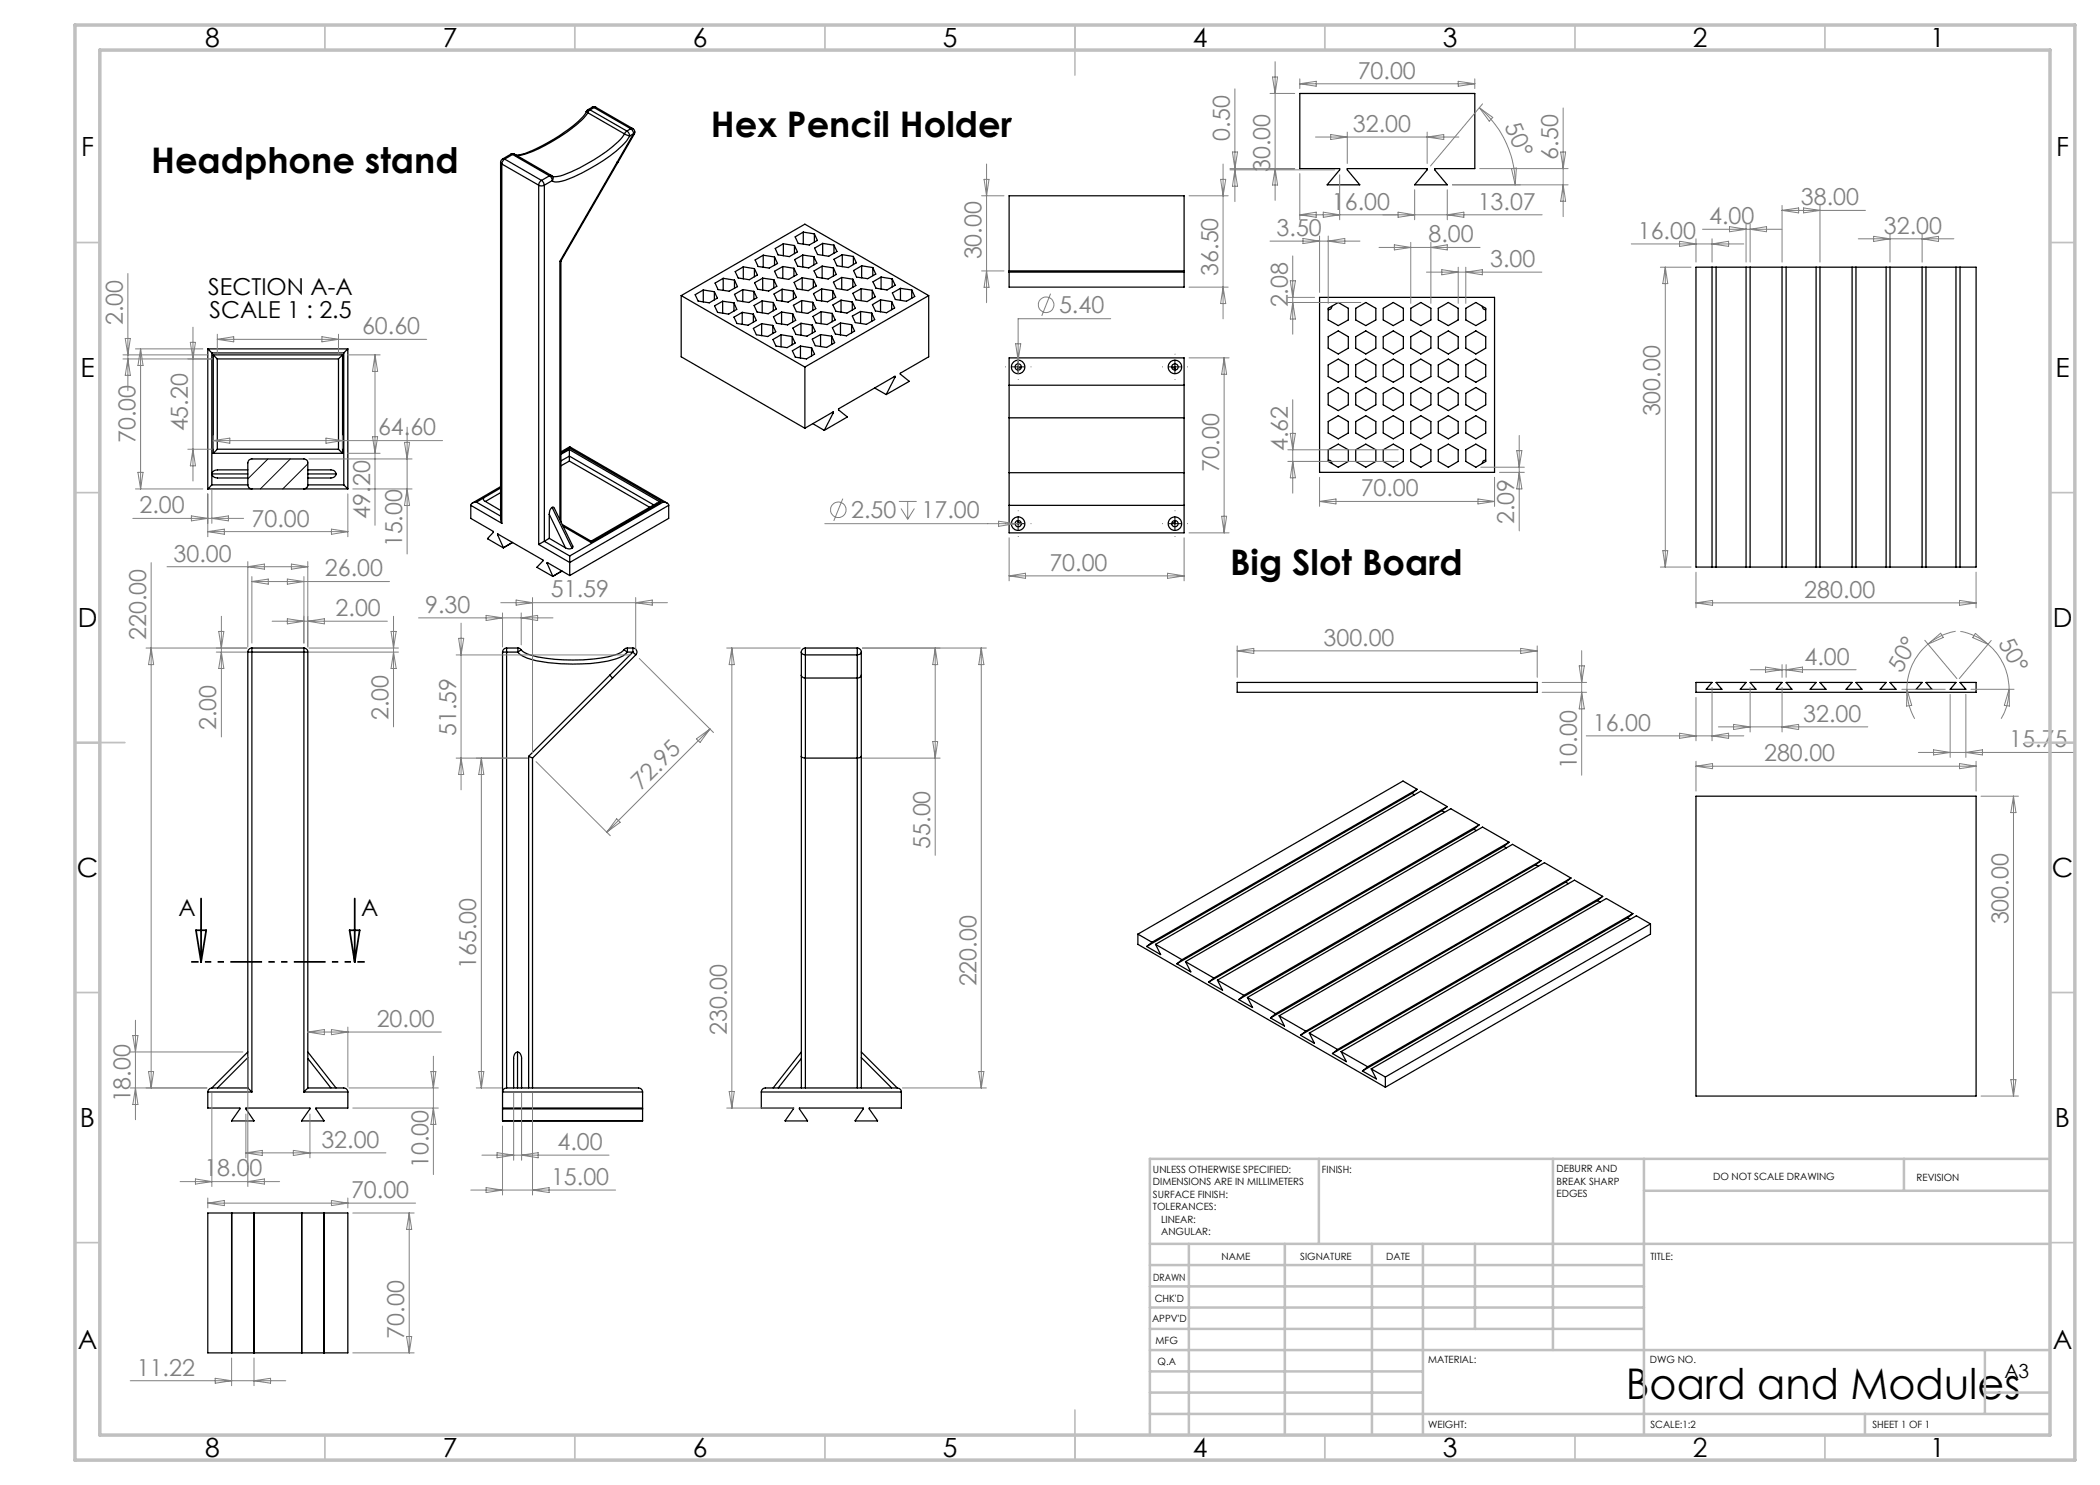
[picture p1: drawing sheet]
<svg xmlns="http://www.w3.org/2000/svg" width="420mm" height="297mm" viewBox="0 0 420 297" stroke-linecap="round" stroke-linejoin="round" font-family="sans-serif">
<g fill="none" stroke="#000" stroke-width=".25">
<path d="M260 18.7h35v15h-8.1v.3l2.6 3h-6.6l2.5-3v-.3h-15.9v.3l2.5 3h-6.6l2.5-3v-.3h-7.9zM100.1 32.5v71.4l.3 .8M100.1 32.5l.3 .3M100.4 32.8v71.9M100.4 32.8l7.3 4.2M100.5 31.8l-.3 .3-.1 .4M100.5 31.8h.4M100.9 31.8l-.4 .4-.1 .6M100.9 31.8l7.4 4.3M102.1 30.9l.3-.1 .5 .1M102.1 30.9h.4M102.1 30.9l-1.6 .9"/>
<path d="M102.5 30.9l-1.6 .9M102.5 30.9l7.4 4.3M102.9 30.9h-.4M102.9 30.9l7.4 4.2M107.7 37l.4 .2 .8-.2M107.7 37v71.9M108.3 36.1l-.4 .4-.2 .5M108.3 36.1l.4 .4 .2 .5M108.9 37v71.3M109.9 35.2l.4 .4 .2 .5M109.9 35.2l-1.6 .9M110.3 35.1a.65 .65 0 0 1 .2 1"/>
<path d="M110.3 35.1l-.4 .1M110.5 36.1l-1.6 .9M117.3 22.3a9.5 9.5 0 0 1-3.6 3.6 33.3 33.3 0 0 1-9.7 5.1h-.8M117.3 22.3h.1M117.3 22.3l.2 .2M117.5 22.5l-.1 .3a29.3 29.3 0 0 1-13 8.2l-1.1 .1M117.5 22.5l7.4 4.3M117.6 21.9l-.3 .4M117.6 21.9l.4 .1M118 22l-.5 .5M118 22l7.4 4.2M118.4 21.5l.2-.1 .6 .1"/>
<path d="M118.4 21.5h.4M118.4 21.5l-.8 .4M118.8 21.5l-.8 .5M118.8 21.5l7.4 4.2M119.2 21.5h-.4M119.2 21.5l7.3 4.2M123.4 32.4l.2 .1M123.6 32.5l-11.4 19.7-.2 .1M124.9 26.8l1 .4M124.9 26.8l-.1 .2a22 22 0 0 1-7.2 5.6 22 22 0 0 1-6.2 2.7h-.9M125.4 26.2l-.5 .6M125.4 26.2l.3 .3 .2 .7"/>
<path d="M125.9 27.2l-.2 .3a21.3 21.3 0 0 1-7.5 6.1 22.2 22.2 0 0 1-6.4 2.8 1.24 1.24 0 0 1-1.3-.3M126.2 25.7l.3 .3 .2 .7M126.2 25.7l-.8 .5M126.5 25.7a.79 .79 0 0 1 .4 1.1M126.5 25.7h-.3M126.7 26.7l.2 .1M126.7 26.7l-.8 .5M126.7 26.7l-14.7 25.6M126.9 26.8l-3.3 5.7M201.8 39.2h35v18.2h-35zM112 52.3v51.6M112.2 52.2v52.2"/>
<path d="M136.2 59.1l24.8 14.3M136.2 59.1l24.8-14.3 24.7 14.3M136.2 59.1v12.3l24.8 14.3M140.7 58l-1.7 .9 .6 1.3 2.3 .4 1.6-1-.6-1.3M140.7 58l2.2 .3M140.7 58v2.4M142.9 58.3v1.7M144.6 55.7l-1.6 .9 .6 1.3 2.2 .3 1.7-.9-.6-1.3M144.6 55.7l2.3 .3M144.6 55.7v2.4M146.9 56v1.6M148.6 57.9l-1.7 1 .6 1.2 2.3 .4 1.6-1-.6-1.2"/>
<path d="M148.6 57.9l2.2 .4M148.6 57.9v2.4M148.7 53.4l-1.7 .9 .6 1.3 2.3 .3 1.6-.9-.6-1.3M148.7 53.4l2.2 .3M148.7 53.4v2.4M150.8 58.3v1.6M150.9 53.7v1.6M152.5 55.6l-1.6 .9 .6 1.4 2.2 .3 1.7-.9-.6-1.4M152.5 55.6l2.3 .3M152.5 55.6v2.4M152.6 51l-1.6 1 .6 1.3 2.2 .3 1.7-.9-.6-1.3M152.6 51l2.3 .4"/>
<path d="M152.6 51v2.4M154.8 55.9v1.7M154.9 51.4v1.7M156.4 57.9l-1.6 .9 .6 1.3 2.2 .3 1.7-.9-.6-1.3M156.4 57.9l2.3 .3M156.4 57.9v2.4M156.6 53.3l-1.7 1 .6 1.2 2.2 .4 1.7-1-.6-1.2M156.6 53.3l2.2 .4M156.6 53.3v2.4M156.7 48.8l-1.7 .9 .6 1.3 2.3 .3 1.6-.9-.6-1.3M156.7 48.8l2.2 .3M156.7 48.8v2.3"/>
<path d="M158.7 58.2v1.6M158.8 53.7v1.6M158.9 49.1v1.6M160.4 55.6l-1.6 .9 .6 1.3 2.2 .3 1.7-.9-.6-1.3M160.4 55.6l2.3 .3M160.4 55.6v2.3M160.5 51l-1.6 .9 .6 1.3 2.2 .4 1.7-1-.6-1.3M160.5 51l2.3 .3M160.5 51v2.4M160.7 46.4l-1.7 1 .6 1.3 2.3 .3 1.6-.9-.6-1.3M160.7 46.4l2.2 .4M160.7 46.4v2.4"/>
<path d="M162.7 55.9v1.6M162.8 51.3v1.7M162.9 46.8v1.6M164.3 57.8l-1.6 .9 .6 1.3 2.2 .4 1.6-1-.6-1.3M164.3 57.8l2.2 .3M164.3 57.8v2.4M164.4 53.2l-1.6 1 .6 1.3 2.2 .3 1.7-.9-.6-1.3M164.4 53.2l2.3 .4M164.4 53.2v2.4M164.5 48.7l-1.6 .9 .6 1.3 2.2 .4 1.7-1-.6-1.3M164.5 48.7l2.3 .3M164.5 48.7v2.4"/>
<path d="M166.5 58.1v1.7M166.7 53.6v1.6M166.8 49v1.7M168.3 55.5l-1.6 .9 .6 1.3 2.2 .4 1.7-1-.6-1.3M168.3 55.5l2.3 .3M168.3 55.5v2.4M168.5 50.9l-1.7 1 .6 1.3 2.3 .3 1.6-.9-.6-1.3M168.5 50.9l2.2 .4M168.5 50.9v2.4M170.6 55.8v1.7M170.7 51.3v1.6M172.2 57.7v2.4"/>
<path d="M172.2 57.7l-1.6 1 .6 1.3 2.2 .3 1.6-.9-.6-1.3M172.2 57.7l2.2 .4M172.3 53.2l-1.6 .9 .6 1.3 2.2 .3 1.7-.9-.6-1.3M172.3 53.2l2.3 .3M172.3 53.2v2.4M174.4 58.1v1.6M174.6 53.5v1.6M176.1 60l-1.6 .9 .6 1.3 2.2 .3 1.6-.9-.6-1.3M176.1 60l2.2 .3M176.1 60v2.4M176.2 55.4l-1.6 1 .6 1.2 2.2 .4 1.6-1-.6-1.2M176.2 55.4l2.2 .4"/>
<path d="M176.2 55.4v2.4M178.4 55.8v1.6M180.1 57.7l-1.6 .9 .6 1.3 2.2 .4 1.7-1-.6-1.3M180.1 57.7l2.3 .3M180.1 57.7v2.3M182.4 58v1.7M185.7 59.1l-24.7 14.3M185.7 59.1v12.3l-5.6 3.2v.2l1.8 1.5-4.7 2.6M201.8 54.2h35M201.8 54.4h35M263.9 59.5h35v35h-35zM339.2 53.4h56v60h-56z"/>
<path d="M342.4 53.4v60M343.2 53.4v60M349.2 53.4v60M350 53.4v60M356.4 53.4v60M357.2 53.4v60M363.2 53.4v60M364 53.4v60M370.4 53.4v60M371.2 53.4v60M377.2 53.4v60M378 53.4v60"/>
<path d="M384.4 53.4v60M385.2 53.4v60M391.2 53.4v60M392 53.4v60M41.6 69.8l.8 .8M41.6 69.8v28M41.6 69.8h28M42.4 70.6v26.4M42.4 70.6h26.4M42.7 71l.8 .8M42.7 71h25.8M42.7 71v19.7"/>
<path d="M43.5 71.8v18M43.5 71.8h24.2M67.7 71.8v18M68.5 71l-.8 .8M68.5 71v19.7M68.8 70.6v26.4M69.6 69.8l-.8 .8M69.6 69.8v28M144.5 60.3l-1.6 .9 .6 1.3 2.2 .3 1.7-.9-.6-1.3M144.5 60.3l2.3 .3M144.5 60.3v2.3M146.8 60.6v1.6"/>
<path d="M148.4 62.5l-1.6 .9 .6 1.3 2.2 .3 1.7-.9-.6-1.3M148.4 62.5l2.3 .3M148.4 62.5v2.4M150.7 62.8v1.6M152.3 64.7l-1.6 1 .6 1.3 2.2 .3 1.7-.9-.6-1.3M152.3 64.7l2.3 .4M152.3 64.7v2.4M152.4 60.2l-1.6 .9 .6 1.3 2.2 .4 1.7-1-.6-1.3M152.4 60.2l2.3 .3M152.4 60.2v2.3M154.6 65.1v1.6M154.7 60.5v1.7"/>
<path d="M156.2 67l-1.6 .9 .6 1.3 2.2 .3 1.6-.9-.6-1.3M156.2 67l2.2 .3M156.2 67v2.4M156.3 62.4l-1.6 1 .6 1.3 2.2 .3 1.6-.9-.6-1.3M156.3 62.4l2.2 .4M156.3 62.4v2.4M158.4 67.3v1.7M158.5 62.8v1.6M160.1 69.2l-1.6 1 .6 1.2 2.2 .4 1.6-1-.6-1.2M160.1 69.2l2.2 .4M160.1 69.2v2.4M160.2 64.7l-1.6 .9 .6 1.3 2.2 .3 1.7-.9-.6-1.3"/>
<path d="M160.2 64.7l2.3 .3M160.2 64.7v2.4M160.3 60.1l-1.6 1 .6 1.2 2.2 .4 1.7-1-.6-1.2M160.3 60.1l2.3 .4M160.3 60.1v2.4M161 73.4v12.3M162.3 69.6v1.6M162.5 65v1.6M162.6 60.5v1.6M164.1 66.9l-1.6 .9 .6 1.3 2.2 .4 1.6-1-.6-1.3M164.1 66.9l2.2 .3M164.1 66.9v2.4"/>
<path d="M164.2 62.3l-1.6 1 .6 1.3 2.2 .3 1.6-.9-.6-1.3M164.2 62.3l2.2 .4M164.2 62.3v2.4M166.3 67.2v1.7M166.4 62.7v1.6M168.1 64.6l-1.6 .9 .6 1.3 2.2 .4 1.6-1-.6-1.3M168.1 64.6l2.2 .3M168.1 64.6v2.4M168.2 60l-1.6 1 .6 1.3 2.2 .3 1.7-.9-.6-1.3M168.2 60l2.3 .4M168.2 60v2.4M170.3 64.9v1.7"/>
<path d="M170.5 60.4v1.6M172.1 62.3l-1.6 .9 .6 1.3 2.2 .4 1.6-1-.6-1.3M172.1 62.3l2.2 .3M172.1 62.3v2.4M174.3 62.6v1.7M174.9 77.6l2.3 1.3M178.3 60.3v1.6M178.8 75.3l.2 .2M179 75.5v-.3l-11.3 6.6v.2l1.8 1.4-4.6 2.7M179 75.5l-1.8 3.4M201.8 71.6h35v35h-35zM201.8 77h35"/>
<path d="M204.3 73.4l-.7 .4v.2M234.4 73.4l.7 .4v.2M265.6 61.7l2.1-1.2 2 1.2v2.3l-2 1.1-2.1-1.1zM265.6 67.3l2.1-1.1 2 1.1v2.3l-2 1.2-2.1-1.2zM265.6 73l2.1-1.2 2 1.2v2.3l-2 1.1-2.1-1.1zM265.6 78.7l2.1-1.2 2 1.2v2.3l-2 1.1-2.1-1.1zM266.3 61.3a.58 .58 0 0 1-.7 .6M271.1 61.7l2.1-1.2 2 1.2v2.3l-2 1.1-2.1-1.1zM271.1 67.3l2.1-1.1 2 1.1v2.3l-2 1.2-2.1-1.2zM271.1 73l2.1-1.2 2 1.2v2.3l-2 1.1-2.1-1.1zM271.1 78.7l2.1-1.2 2 1.2v2.3l-2 1.1-2.1-1.1zM276.6 73l2.1-1.2 2 1.2v2.3l-2 1.1-2.1-1.1z"/>
<path d="M276.6 61.7l2.1-1.2 2 1.2v2.3l-2 1.1-2.1-1.1zM276.6 67.3l2.1-1.1 2 1.1v2.3l-2 1.2-2.1-1.2zM276.6 78.7l2.1-1.2 2 1.2v2.3l-2 1.1-2.1-1.1zM282.2 61.7l2-1.2 2 1.2v2.3l-2 1.1-2-1.1zM282.2 67.3l2-1.1 2 1.1v2.3l-2 1.2-2-1.2zM282.2 73l2-1.2 2 1.2v2.3l-2 1.1-2-1.1zM282.2 78.7l2-1.2 2 1.2v2.3l-2 1.1-2-1.1zM287.7 61.7l2-1.2 1.9 1.2v2.3l-1.9 1.1-2-1.1zM287.7 67.3l2-1.1 1.9 1.1v2.3l-1.9 1.2-2-1.2zM287.7 73l2-1.2 1.9 1.2v2.3l-1.9 1.1-2-1.1zM287.7 78.7l2-1.2 1.9 1.2v2.3l-1.9 1.1-2-1.1zM293.2 73l2-1.2 1.9 1.2v2.3l-1.9 1.1-2-1.1z"/>
<path d="M293.2 67.3l2-1.1 1.9 1.1v2.3l-1.9 1.2-2-1.2zM293.2 61.7l2-1.2 1.9 1.2v2.3l-1.9 1.1-2-1.1zM293.2 78.7l2-1.2 1.9 1.2v2.3l-1.9 1.1-2-1.1zM296.5 61.3a.57 .57 0 0 0 .6 .6M41.6 97.8h28M42.4 94.8a1.07 1.07 0 0 0 1.1 .8h6.1M42.4 97l-.8 .8M42.4 94.8h7.2M42.4 97h7.2M42.7 90.7h25.8M43.5 89.8l-.8 .9M43.5 89.8h24.2"/>
<path d="M49.6 97v-4.4a.78 .78 0 0 1 .8-.8h10.4a.73 .73 0 0 1 .8 .8v4.4M49.6 97a.85 .85 0 0 0 .8 .8M49.6 94h-6.1a1.07 1.07 0 0 0-1.1 .8M61.6 97a.78 .78 0 0 1-.8 .8M61.6 94h4.6a.9 .9 0 0 1 1 .8M61.6 94.8h5.6M61.6 97h7.2M67.2 94.8a.92 .92 0 0 1-1 .8h-4.6M67.7 89.8l.8 .9M68.8 97l.8 .8M96.8 99.5a.43 .43 0 0 0-.1 .5 .43 .43 0 0 0 .4 .3M96.8 99.5l-1.5 .9"/>
<path d="M100.1 97.3l-5.6 3.3M100.1 97.6l-3.3 1.9M100.1 98.5l-3 1.8M113.9 89.9v1.3M113.9 89.9l18.2 10.6M113.9 92.2l-1.7 1M113.9 92.2l16 9.3M113.9 91.2v1M113.9 89.9l-1.7 1M113.9 91.2l16.9 9.8M113.9 91.2l-1.7 1M113.9 89.4v.2"/>
<path d="M113.9 89.4l19.5 11.2M113.9 89.4l-1.7 1M113.9 89.6l18.7 10.8M113.9 89.6l-1.7 1.1M162.6 84.7l2.3 1.4M166.5 82.5l.2 .1M166.7 82.6l-1.8 3.5M166.7 82.6v-.2l-5.7 3.3M201.8 94.5h35M201.8 83.6h35M265.6 92a.58 .58 0 0 1 .7 .7M265.6 84.3l2.1-1.2 2 1.2v2.3l-2 1.2-2.1-1.2z"/>
<path d="M265.6 90l2.1-1.2 2 1.2v2.3l-2 1.1-2.1-1.1zM271.1 84.3l2.1-1.2 2 1.2v2.3l-2 1.2-2.1-1.2zM271.1 90l2.1-1.2 2 1.2v2.3l-2 1.1-2.1-1.1zM276.6 84.3l2.1-1.2 2 1.2v2.3l-2 1.2-2.1-1.2zM276.6 90l2.1-1.2 2 1.2v2.3l-2 1.1-2.1-1.1zM282.2 84.3l2-1.2 2 1.2v2.3l-2 1.2-2-1.2zM282.2 90l2-1.2 2 1.2v2.3l-2 1.1-2-1.1zM287.7 84.3l2-1.2 1.9 1.2v2.3l-1.9 1.2-2-1.2zM287.7 90l2-1.2 1.9 1.2v2.3l-1.9 1.1-2-1.1zM293.2 90l2-1.2 1.9 1.2v2.3l-1.9 1.1-2-1.1zM293.2 84.3l2-1.2 1.9 1.2v2.3l-1.9 1.2-2-1.2zM297.1 92a.57 .57 0 0 0-.6 .7"/>
<path d="M94.2 101.1v2.6l4.5 2.6v.2l-1.2 1.2 3.2 1.8M94.2 101.1l6.2 3.6M95.3 100.4a.99 .99 0 0 0-1.1 .7M95.3 100.4l4.8 2.8M97.1 100.3l3 1.8M99.5 107v-.2l9.1 5.2v.2l-1.2 1.3 3.2 1.8M99.5 107l1.2 2.5M99.7 106.9l-.2 .1M102.5 108.5l-1.8 1.1M107.7 108.9l6.2 3.6M108.9 108.3l-1.2 .6M108.9 108.3l5 2.9"/>
<path d="M109.4 112.7v-.2l4.5 2.6M109.4 112.7l1.2 2.5M109.6 112.6l-.2 .1M109.9 102.9v4.8M109.9 107.7l-1 .6M109.9 102.9l3.2 6.7M109.9 107.7l3.2 1.9M110.4 101.5h.3l.2 .2 3.7 7.6-.2 .3M110.4 101.5a1.52 1.52 0 0 0-.5 1.4M110.4 101.5l4 8.1M110.6 115.2v.1M112.4 114.2l-1.8 1"/>
<path d="M112.4 114.2l-1.8 1.1M112.5 104.9l5.7 3.3M112.6 105.3l5.6 3.2M113.1 109.6a1.31 1.31 0 0 0 1.3 0M113.9 111.2v1.3M113.9 112.5v2.6M118.2 108.2v.3M132.1 100.5l-.8 .1-13.1 7.6M132.1 100.5l-13.9 8M132.6 100.4a.95 .95 0 0 1 1.1 .7M132.6 100.4l-18.7 10.8M133.7 101.1l-19.8 11.4"/>
<path d="M133.7 101.1v2.6l-19.8 11.4M201.8 101.1h35M203.6 104.1v.3l.7 .4M235.1 104.1v.3l-.7 .4M49.6 130.4h.8M49.6 130.4v87.2M50.4 129.6a.85 .85 0 0 0-.8 .8M50.4 129.6v.8M50.4 130.4v88M50.4 130.4h10.4M50.4 129.6h10.4M60.8 130.4h.8"/>
<path d="M60.8 129.6v.8M60.8 129.6a.78 .78 0 0 1 .8 .8M60.8 130.4v88M61.6 130.4v87.2M100.5 130.4h.8M100.5 130.4v93.8M101.3 129.6v.8M101.3 129.6a.85 .85 0 0 0-.8 .8M101.3 130.4h2.3M101.3 129.6h2.3M101.3 130.4v87.2M103.6 130.4a5.8 5.8 0 0 0 3.6 1.7 37.4 37.4 0 0 0 16.1-.3 4.3 4.3 0 0 0 2.2-1.4"/>
<path d="M103.6 129.6h.3l.3 .4M103.6 129.6v.8M104.2 130l-.6 .4M104.2 130l.7 .5a27.6 27.6 0 0 0 11.8 1.5 18.5 18.5 0 0 0 7.5-1.5l.6-.5M122 135l.5 .6M124.8 130l.7 .4M125.5 129.6v.8M125.5 129.6h-.3l-.4 .4M125.5 130.4h1.1M125.5 129.6h1.1M126.6 129.6a.8 .8 0 0 1 .7 .5 .8 .8 0 0 1-.2 .9M126.6 130.4l.5 .6"/>
<path d="M126.6 129.6v.8M126.6 130.4l-20.9 20.9M127.1 131l-20.6 20.6M160.3 130.4a.77 .77 0 0 0 .8 .6M160.3 135a.77 .77 0 0 0 .8 .6h10.3a.77 .77 0 0 0 .9-.6M160.3 130.4v87.2M161.1 129.6v1.4M161.1 129.6a.85 .85 0 0 0-.8 .8M161.1 129.6h10.3M161.1 131h10.3M161.1 131v86.6M171.4 129.6v1.4"/>
<path d="M171.4 129.6a.85 .85 0 0 1 .9 .8M171.4 131v86.6M172.3 130.4a.77 .77 0 0 1-.9 .6M172.3 130.4v87.2M247.4 136.5h60v2h-60zM339.2 136.5h3.2l-1.2 1.4h3.2l-1.2-1.4h6l-1.1 1.4h3.1l-1.2-1.4h6.4l-1.2 1.4h3.2l-1.2-1.4h6l-1.2 1.4h3.2l-1.2-1.4h6.4l-1.2 1.4h3.2l-1.2-1.4h6l-1.2 1.4h3.2l-1.2-1.4h6.4l-1.2 1.4h3.2l-1.2-1.4h6l-1.2 1.4h3.2l-1.2-1.4h3.2v2h-56zM105.7 151.3l.8 .3M105.7 151.3v66.3M106.5 151.6v66M160.3 151.3l.1 .2 .7 .1h10.3l.7-.1 .2-.2M282.4 158.7l-53.1 30.6M282.4 158.7l.5 .3"/>
<path d="M283.4 157.9l-53 30.6M283.4 157.9l-1 .8M283.4 157.9l-2.8-1.7-53 30.6M339.2 159.2h56v60h-56zM288.4 162.1l-53 30.7M288.4 162.1l.5 .4M289.5 161.3l-5.4-3-53 30.6M289.5 161.3l-53.1 30.6M289.5 161.3l-1.1 .8M294.8 165.8l.5 .3M294.8 165.8l-53.1 30.6M295.8 165l-5.6-3.3-53.1 30.6"/>
<path d="M295.8 165l-53 30.6M295.8 165l-1 .8M300.8 169.3l-53 30.6M300.8 169.3l.5 .3M301.8 168.4l-5.3-3-53 30.6M301.8 168.4l-53 30.7M301.8 168.4l-1 .9M307.1 173l-53 30.6M307.1 173l.6 .2M308.2 172.2l-5.7-3.3-53 30.6M308.2 172.2l-53.1 30.5M308.2 172.2l-1.1 .8"/>
<path d="M313.2 176.4l-53.1 30.6M313.2 176.4l.5 .3M314.2 175.6l-53 30.6M314.2 175.6l-1 .8M314.2 175.6l-5.3-3.1-53.1 30.7M320.5 179.3l-5.6-3.3-53 30.6M320.5 179.3l-53 30.6M320.5 179.3l-1 .8M227.6 186.8v2.1l49.5 28.5M227.6 186.8l2.8 1.7M230.4 188.5l-1.1 .8M231.1 188.9l1 2-2.8-1.6"/>
<path d="M231.1 188.9l5.3 3M236.4 191.9l-1 .9M237.1 192.3l5.7 3.3M237.1 192.3l1.1 2.1-2.8-1.6M242.8 195.6l-1.1 .8M243.5 196l1 2-2.8-1.6M243.5 196l5.3 3.1M248.8 199.1l-1 .8M249.5 199.5l5.6 3.2M249.5 199.5l1 2-2.7-1.6M319.5 180.1l-53 30.6M319.5 180.1l.5 .3"/>
<path d="M325.5 183.6l-53 30.6M325.5 183.6l.5 .3M326.6 182.7l-5.3-3-53.1 30.6M326.6 182.7l-53.1 30.7M326.6 182.7l-1.1 .9M330.1 184.8l-53 30.6M330.1 184.8v2l-53 30.6M330.1 184.8l-2.8-1.6-53.1 30.6M41.6 218.4v3.2h6.4l-1.7 2.6h4.5l-1.6-2.6h12.8l-1.7 2.6h4.5l-1.6-2.6h6.4v-3.2M41.6 218.4h8.8M42.4 217.6a.91 .91 0 0 0-.8 .8M42.4 217.6h7.2"/>
<path d="M49.6 217.6l.8 .8M49.6 211.5l-6.1 6.1M49.6 210.4l-7.2 7.2M60.8 218.4h8.8M61.6 217.6h7.2a.85 .85 0 0 1 .8 .8M61.6 217.6l-.8 .8M61.6 211.7l4.6 5.9M61.6 210.4l5.6 7.2M101.3 217.6a.85 .85 0 0 0-.8 .8h28M101.3 217.6h26.4a.85 .85 0 0 1 .8 .8M103.5 210.4a1.19 1.19 0 0 1 .8 1.3v5.9M103.5 210.4a1.15 1.15 0 0 0-.8 1.3v5.9"/>
<path d="M103.5 210.4v7.2M128.5 218.4v5.8M152.3 218.4v3.2h6.4l-1.7 2.6h4.5l-1.6-2.6h12.7l-1.6 2.6h4.5l-1.7-2.6h6.5v-3.2M152.3 218.4h28M160.3 210.4l-5.7 7.2M160.3 211.7l-4.7 5.9M172.3 211.5l6 6.1M172.3 210.4l7.2 7.2M179.5 217.6h-26.4a.85 .85 0 0 0-.8 .8M179.5 217.6a.84 .84 0 0 1 .8 .8M255.1 202.7l-1 .9M255.8 203.2l5.4 3"/>
<path d="M255.8 203.2l1.1 2-2.8-1.6M261.2 206.2l-1.1 .8M261.9 206.6l1 2.1-2.8-1.7M261.9 206.6l5.6 3.3M267.5 209.9l-1 .8M268.2 210.3l1.1 2-2.8-1.6M268.2 210.3l5.3 3.1M273.5 213.4l-1 .8M274.2 213.8l1.1 2-2.8-1.6M274.2 213.8l2.9 1.6M277.1 215.4v2M100.5 224.2h28"/>
<path d="M100.5 221.6h28M100.5 221.8h28M41.6 242.6h28v28h-28zM46.3 242.6l.1 28zM50.8 242.6v28v-28M60.3 242.6h.1M60.3 242.6v28M64.8 242.6v28zM60.3 270.6h.1"/>
<circle cx="203.6" cy="73.4" r="1.35"/>
<circle cx="203.6" cy="73.4" r=".63"/>
<circle cx="235" cy="73.4" r=".64"/>
<circle cx="235" cy="73.4" r="1.35"/>
<circle cx="203.6" cy="104.7" r="1.34"/>
<circle cx="203.6" cy="104.7" r=".63"/>
<circle cx="235" cy="104.7" r="1.34"/>
<circle cx="235" cy="104.7" r=".64"/>
</g>
<path d="M202.4 73.4h2.5M203.6 72.1v2.5M233.8 73.4h2.4M235 72.1v2.5M53.6 91.8l-4 4M58.1 91.8l-6 6M61.5 97.3l-.4 .4M61.6 92.8l-5 5M202.4 104.7h2.5M203.6 103.5v2.5M233.8 104.7h2.4M235 103.5v2.5" fill="none" stroke="#000" stroke-width=".2"/>
<g fill="none" stroke="#808080" stroke-width=".2">
<path d="M247 17.8v22.5M254 18.7h4.9M254.5 15.4h1l-.5 3.3zM255 12.3v27.8M260 15.8v1.9M260 16.8h35M260 16.8l3.2-.5v.9zM291.6 16.3l3.4 .5-3.4 .4zM295 15.8v1.9M196.3 39.2h4.5M196.8 35.9h1l-.5 3.3zM197.3 32.8v27.7"/>
<path d="M237.8 39.2h7.8M244.1 35.9h1l-.5 3.3zM244.6 32.8v31M246 33.7h12.9M246 34h20.9M246.5 30.4h1l-.5 3.3zM247 34l.5 3.2h-1zM255 33.7l.5 3.3h-1zM260 34.7v9.3M263.1 27.4h28.7M266.1 26.9l3.4 .5-3.4 .5zM267.9 35v9"/>
<path d="M269.5 26.4v6.3M282.9 38v6M285.4 26.4v6.3M285.4 27.4l3.3-.5v1zM289.5 38v6M290.5 37h23.1M295.9 21.6a20 20 0 0 1 7.1 15.4M295.9 21.6l2.7 1.9-.7 .7zM295.9 33.7h17.7M296.5 20.8l-10.4 12.4M302.3 33.7l1-.1-.3 3.4zM312.1 30.4h1l-.5 3.3z"/>
<path d="M312.6 21.6v21.7M312.6 37l.5 3.2h-1zM25.6 54.7v23.4M196.3 54.2h4.5M197.3 54.2l.5 3.3h-1zM210.1 58.7l-1.7 4.5M237.8 57.4h7.8M244.6 57.4l.5 3.3h-1zM254 48.2h18M257.6 59.5h5.3M258.1 56.2h1l-.5 3.3zM258.6 51.2v15.6"/>
<path d="M260 43l3.2-.6v1.1zM260.6 47.7l3.3 .5-3.3 .5zM263.9 47.2v11.3M264.7 42.4l3.2 .6-3.2 .5zM265.6 47.2v13.5M265.6 48.2l3.4-.5v1zM275.8 49.5h20.2M278.9 49l3.3 .5-3.3 .5zM279.6 42.4l3.3 .6-3.3 .5zM282.2 48.5v12.2M285.3 54.4h23.1M286.2 49.5l3.3-.5v1z"/>
<path d="M286.2 48.5v12.2M288.4 53.9l3.2 .5-3.2 .6zM289.5 43l3.3-.6v1.1zM291.6 53.4v7.3M293.2 53.4v7.3M293.2 54.4l3.3-.5v1.1zM308.4 43h-48.4M326.2 48.8h22.6M332.1 53.4h6.1M333.1 53.4v60M333.1 53.4l.5 3.3h-1zM335.9 48.3l3.3 .5-3.3 .5z"/>
<path d="M339.2 47.8v4.6M340.5 45.9h15.9M342.4 47.8v4.6M342.4 48.8l3.3-.5v1zM345.9 45.3l3.3 .6-3.3 .5zM349.2 44.8v7.6M350 44.8v7.6M350 45.9l3.3-.6v1.1zM356.4 41.1v11.3M356.4 42.1h16.7M356.4 42.1l3.3-.5v1zM360.7 41.6l3.3 .5-3.3 .5z"/>
<path d="M364 41.1v11.3M371.7 47.8h19.1M374.7 47.3l3.3 .5-3.3 .5zM378 46.8v5.6M384.4 46.8v5.6M384.4 47.8l3.3-.5v1zM24.6 71.8h17.8M24.6 71h17.1M25 67.7h1.1l-.5 3.3zM25.6 71.8l.5 3.3h-1.1zM27.1 69.8h13.5M28.1 69.8v28"/>
<path d="M28.1 69.8l.5 3.3h-1zM38.1 68.5h1l-.5 3.3zM38.6 65.4v30.8M43.5 66.8v4M43.5 67.9h41.8M43.5 67.9l3.2-.6v1.1zM64.4 67.3l3.3 .6-3.3 .5zM67.7 66.8v4M69.5 71h6.5M75 71v34.1M75 71l.5 3.3h-1zM203.1 68.8h1.1l-.6 3.2z"/>
<path d="M222.1 63.7h-18.5v11.1M237.8 71.6h8M244.8 71.6v35M244.8 71.6l.5 3.3h-1zM257.6 60.5h14.6M258.6 79.9v18.7M258.6 60.5l.5 3.3h-1zM27.1 97.8h13.5M27.6 94.5h1l-.5 3.3zM37.6 89.8h4.8M38.6 89.8l.5 3.4h-1zM41.6 98.8v8.5"/>
<path d="M42.4 98v6.7M42.7 87.1v2.6M42.7 88.1h45.8M42.7 88.1l3.3-.5v1zM61.8 91.8h20.6M65.2 87.6l3.3 .5-3.3 .5zM68.5 87.1v2.6M69.5 90.7h6.5M69.6 98.8v8.5M70.6 97.8h11.8M74.5 87.3h1l-.5 3.4zM80.9 88.5h1l-.5 3.3z"/>
<path d="M81.4 85.4v25.4M81.4 97.8l.5 3.3h-1zM168.6 99.7l-1.8 4.5M257.6 92.3h22M257.6 90h22M258.1 86.7h1l-.5 3.3zM258.6 92.3l.5 3.3h-1zM263.9 95.5v5.8M295.6 99.8l3.3 .5-3.3 .5zM296.2 93.4h8.7M298.9 95.5v5.8M299.9 94.5h5"/>
<path d="M303.4 90.1h1l-.6 3.3zM303.8 94.5l.6 3.3h-1zM303.8 87.1v19.1M26.6 103.7h22.1M30.2 112.5v105.1M33.4 113.3h28.2M38.3 103.2l3.3 .5-3.3 .5zM41.6 106.3h28M41.6 106.3l3.3-.5v1.1zM42.4 103.7l3.3-.5v1zM49.6 112.3v17.1M49.6 113.3l3.3-.5v1z"/>
<path d="M50.4 115.3v13.3M50.4 116.3h27.5M50.4 116.3l3.3-.5v1zM57.5 115.8l3.3 .5-3.3 .5zM58.3 112.8l3.3 .5-3.3 .5zM60.8 115.3v13.3M61.6 112.3v17.1M66.3 105.8l3.3 .5-3.3 .6zM106.5 119.5v31.1M127.1 119.5v10.5M165 104.7h39.3M179.8 100.3h3.5"/>
<path d="M180.2 101.7l1.3 2.2M181.5 100.3v3.6M182.9 101.7l-1.4 2.2M199.7 104.2l3.3 .5-3.3 .6zM201.8 107.6v8.6M201.8 115.2h35M201.8 115.2l3.3-.6v1.1zM233.5 114.6l3.3 .6-3.3 .5zM236.8 107.6v8.6M237.8 106.6h8M244.3 103.3h1l-.5 3.3zM263.9 100.3h35"/>
<path d="M263.9 100.3l3.3-.5v1zM332.1 113.4h6.1M332.6 110.1h1l-.5 3.3zM339.2 114.4v7.2M395.2 114.4v7.2M29.2 129.6h20.2M30.2 129.6l.5 3.3h-1zM43.3 130.4h6.1M43.7 126.3h1.1l-.5 3.3zM44.3 130.4l.5 3.3h-1.1zM44.3 123.3v24.1M54.4 124.2h23.1"/>
<path d="M57.5 123.8l3.3 .4-3.3 .6zM61.6 124.2l3.3-.4v1zM61.8 130.4h17.9M61.8 129.6h17.9M78.2 126.3h1l-.5 3.3zM78.7 123.3v22.1M78.7 130.4l.5 3.3h-1zM83.7 123.6h26.9M91.2 131h35M91.7 127.7h1l-.5 3.3zM92.2 124.6v33.4M97.2 123.1l3.3 .5-3.3 .5z"/>
<path d="M100.2 120.5h33.3M100.5 122.6v6.8M103.2 120l3.3 .5-3.3 .5zM104.2 122.6v6.4M104.2 123.6l3.3-.5v1zM127.1 120.5l3.4-.5v1zM127.8 131.7l14.9 14.8M145.3 129.6h14.8M146.4 129.6l.5 3.3h-1.1zM146.4 129.6v92M172.5 129.6h24.8M187 129.6l.5 3.3h-1z"/>
<path d="M187 129.6v41.5M196.3 129.6l.5 3.3h-1zM196.3 129.6v88M247.4 129.2v6.3M247.4 130.2h60M247.4 130.2l3.4-.5v1zM304.1 129.7l3.3 .5-3.3 .5zM307.4 129.2v6.3M308.4 136.5h8.9M308.4 138.5h8.9M315.8 133.2h1.1l-.6 3.3zM316.3 130.1v24.9"/>
<path d="M316.3 138.5l.6 3.3h-1.1zM339.2 139.5v8.7M339.2 120.6h56M339.2 120.6l3.3-.5v1zM342.4 137.5v10.7M350 137.5v8.9M350.1 133.9h21.1M353.1 133.4l3.3 .5-3.3 .5zM356.4 132.9v2.6M356.4 137.5v8.9M357.2 132.9v2.6M357.2 133.9l3.3-.5v1z"/>
<path d="M380.4 137.9h8.6M381.4 137.9a11.6 11.6 0 0 0 1.5 5.9M381.4 137.9l.9 3.2-1 .1zM385 128.1l6.4 7.6M385.6 128.8a11.8 11.8 0 0 0-4.2 9.1M385.6 128.8l2.5-2.2 .6 .9zM390 138.9v12.6M391.1 126.3a11.8 11.8 0 0 0-5.5 2.5M391.9 120.1l3.3 .5-3.3 .5zM392.1 126.3a11.8 11.8 0 0 1 5.5 2.6M393.2 138.9v12.6M394.2 137.9h8.6"/>
<path d="M395.1 126.7l2.5 2.2-3.1-1.4zM397.6 128.9a11.7 11.7 0 0 1 4.2 9M398.3 128.1l-6.4 7.6M401.8 137.9a11.2 11.2 0 0 1-1.6 5.9M401.8 137.9l.1 3.3-1-.1zM91.2 151.6h14.3M92.2 151.6l.5 3.3h-1zM96.3 151.6l.5 3.3h-1.1zM96.3 151.6v66M107.2 152.3l14.9 14.8M139.3 147.8l2.7-2-2 2.7zM142 145.8l-20.6 20.6"/>
<path d="M172.5 151.6h15.5M186.5 148.3h1l-.5 3.3zM317.3 147.2h31.5M335.9 146.6l3.3 .6-3.3 .5zM339.2 152.3v5.9M339.2 153.2l3.3-.5v1zM339.2 153.2h56M342.4 147.2l3.3-.6v1.1zM343.7 145.4h29.9M346.7 144.9l3.3 .5-3.3 .5zM356.4 145.4l3.3-.5v1zM383.7 150.5h31.1"/>
<path d="M386.7 150l3.3 .5-3.3 .5zM391.9 152.7l3.3 .5-3.3 .5zM393.2 150.5l3.3-.5v1zM395.2 152.3v5.9M396.2 159.2h7.5M402.7 159.2v60M402.7 159.2l.5 3.3h-1zM123.3 163.8l.7 .7-2.6 1.9zM26.1 210.4h22.5M26.6 207.1h1l-.5 3.3zM27.1 204v19.9M27.1 217.6l.5 3.3h-1z"/>
<path d="M29.7 214.3h1l-.5 3.3zM41.4 217.6h-15.3M42.4 218.6v18.7M49.6 211.4v25.9M61.6 206.4h26.7M61.6 206.4l3.3-.5v1zM66.3 205.9l3.3 .5-3.3 .5zM69.6 205.4v12M69.8 217.6h17.9M86.2 214.3h1l-.5 3.3zM86.7 211.2v23.7M95.2 217.6h5.1"/>
<path d="M95.7 214.3h1.1l-.5 3.3zM102.7 218.6v13.5M104.3 218.6v13.5M106.5 218.6v20.4M145.8 218.3h1.1l-.5 3.3zM180.5 217.6h16.8M195.8 214.3h1l-.5 3.3zM396.2 219.2h7.5M402.2 215.9h1l-.5 3.3zM36 236.3h19.9M39.1 235.8l3.3 .5-3.3 .5zM41.6 239.6v2"/>
<path d="M49.2 222.8v8.8M49.2 230.6h28M49.2 230.6l3.3-.5v1zM49.6 236.3l3.3-.5v1zM58.7 230.1l3.3 .5-3.3 .5zM62 222.8v8.8M69.6 239.6v2M70.6 221.6h17.1M86.7 221.6l.5 3.3h-1zM94.2 238h28.9M96.4 231h25.4M97.2 237.5l3.3 .5-3.3 .5z"/>
<path d="M99.4 230.5l3.3 .5-3.3 .6zM100.5 225.2v13.8M104.3 231l3.3-.5v1.1zM106.5 238l3.3-.5v1zM145.3 221.6h13.6M41.6 240.6l3.3-.5v1zM41.6 240.6h41.5M66.3 240.1l3.3 .5-3.3 .5zM70.6 242.6h12.2M81.8 242.6v28M81.8 242.6l.5 3.3h-1zM26 276.2h31.1"/>
<path d="M43 275.7l3.3 .5-3.3 .4zM46.3 271.6v5.5M50.8 271.6v5.5M50.8 276.2l3.3-.5v.9zM70.6 270.6h12.2M81.3 267.3h1l-.5 3.3z"/>
<circle cx="209.2" cy="60.9" r="1.55"/>
<circle cx="167.7" cy="102" r="1.56"/>
</g>
<g fill="none" stroke="#000" stroke-width=".2" stroke-dasharray="15.2 1.3 1.3 1.3" stroke-linecap="butt">
<path d="M201.2 73.4h-.1M203.7 70.9v-.1M203.7 75.9v.1M206.2 73.4h.1M232.5 73.4h-.1M235 70.9v-.1M235 75.9v.1M237.5 73.4h.1M201.2 104.7h-.1M203.7 102.2v-.1M203.7 107.2v.1M206.2 104.7h.1"/>
<path d="M232.5 104.7h-.1M235 102.2v-.1M235 107.2v.1M237.5 104.7h.1"/>
</g>
<path d="M73 192.4h-34.8" fill="none" stroke="#000" stroke-width=".35" stroke-dasharray="6.3 1.3 1.3 1.3 1.3 1.3" stroke-dashoffset="4.9" stroke-linecap="butt"/>
<path d="M40.2 179.7v12.7M70.9 179.7v12.7M39.2 186.1h2l-1 6.3zM69.9 186.1h2l-1 6.3z" fill="none" stroke="#000" stroke-width=".35"/>
<g fill="none" stroke="#c0c0c0" stroke-width=".35">
<path d="M65 5v5M115 5v5M165 5v5M215 5v10M265 5v5M315 5v5M365 5v5M15 48.5h5M410 48.5h5M15 98.5h5M410 98.5h5M15 148.5h10"/>
<path d="M405 148.5h10M15 198.5h5M410 198.5h5M15 248.5h5M410 248.5h5M65 287v5M115 287v5M165 287v5M215 282v10M265 287v5M315 287v5M365 287v5"/>
</g>
<g fill="none" stroke="#c0c0c0" stroke-width=".5">
<path d="M263.8 231.8v17M310.6 231.8v38.2M328.8 231.8v55.2M328.8 238.2h81.2M380.8 231.8v6.4M410 231.8h-180v55.2M230 248.8h180M230 257.3h98.8M230 253h98.8M237.8 248.8v38.2M257 248.8v38.2M274.4 248.8v38.2"/>
<path d="M284.6 248.8v38.2M295 248.8v17M230 265.8h98.8M230 261.5h98.8M230 278.5h54.6M230 274.3h54.6M230 270h180M397 278.5h13M397 270v12.8M230 282.8h180M373 282.8v4.2"/>
</g>
<path d="M15 5h400v287h-400zM20 10h390v277h-390z" fill="none" stroke="#c0c0c0" stroke-width=".7"/>
<text font-size="8.5" x="325.2" y="279.7">Board and Modules</text>
<g font-size="7.1">
<text x="142.2" y="27.4">Hex Pencil Holder</text>
<text x="30.2" y="34.7">Headphone stand</text>
<text x="246" y="114.9">Big Slot Board</text>
</g>
<g font-size="5.3">
<text x="41" y="9.5">8</text>
<text x="88.5" y="9.5">7</text>
<text x="138.5" y="9.5">6</text>
<text x="188.5" y="9.5">5</text>
<text x="238.5" y="9.5">4</text>
<text x="288.5" y="9.5">3</text>
<text x="338.5" y="9.5">2</text>
<text x="386" y="9.5">1</text>
<text x="16.2" y="31.2">F</text>
<text x="411.2" y="31.2">F</text>
<text x="16.1" y="75.5">E</text>
<text x="411.1" y="75.5">E</text>
<text x="15.5" y="125.5">D</text>
<text x="410.5" y="125.5">D</text>
<text x="15.4" y="175.5">C</text>
<text x="410.4" y="175.5">C</text>
<text x="16" y="225.5">B</text>
<text x="411" y="225.5">B</text>
<text x="15.5" y="269.7">A</text>
<text x="410.5" y="269.7">A</text>
<text x="41" y="291.5">8</text>
<text x="88.5" y="291.5">7</text>
<text x="138.5" y="291.5">6</text>
<text x="188.5" y="291.5">5</text>
<text x="238.5" y="291.5">4</text>
<text x="288.5" y="291.5">3</text>
<text x="338.5" y="291.5">2</text>
<text x="386" y="291.5">1</text>
</g>
<g font-size="4.7" fill="#808080">
<text x="271.5" y="15.7">70.00</text>
<text x="246" y="28.1" transform="rotate(-90 246 28.1)">0.50</text>
<text x="270.6" y="26.4">32.00</text>
<text x="300.9" y="25.2" transform="rotate(66 300.9 25.2)">50°</text>
<text x="254" y="34.4" transform="rotate(-90 254 34.4)">30.00</text>
<text x="311.6" y="31.9" transform="rotate(-90 311.6 31.9)">6.50</text>
<text x="266.4" y="41.9">16.00</text>
<text x="295.5" y="41.9">13.07</text>
<text x="360.2" y="41.1">38.00</text>
<text x="255.3" y="47.2">3.50</text>
<text x="327.5" y="47.7">16.00</text>
<text x="341.8" y="44.8">4.00</text>
<text x="376.8" y="46.7">32.00</text>
<text x="196.3" y="51.9" transform="rotate(-90 196.3 51.9)">30.00</text>
<text x="285.7" y="48.4">8.00</text>
<text x="298" y="53.4">3.00</text>
<text x="243.6" y="55.2" transform="rotate(-90 243.6 55.2)">36.50</text>
<text x="24.6" y="65" transform="rotate(-90 24.6 65)">2.00</text>
<text x="211.8" y="62.6">5.40</text>
<text x="257.6" y="61.5" transform="rotate(-90 257.6 61.5)">2.08</text>
<text x="72.4" y="66.8">60.60</text>
<text x="332.1" y="83.3" transform="rotate(-90 332.1 83.3)">300.00</text>
<text x="27.1" y="88.7" transform="rotate(-90 27.1 88.7)">70.00</text>
<text x="37.6" y="86.3" transform="rotate(-90 37.6 86.3)">45.20</text>
<text x="75.6" y="87.1">64.60</text>
<text x="243.8" y="94.3" transform="rotate(-90 243.8 94.3)">70.00</text>
<text x="257.6" y="90.3" transform="rotate(-90 257.6 90.3)">4.62</text>
<text x="272.1" y="99.3">70.00</text>
<text x="27.9" y="102.6">2.00</text>
<text x="50.3" y="105.3">70.00</text>
<text x="74" y="103.7" transform="rotate(-90 74 103.7)">49.20</text>
<text x="170.2" y="103.7">2.50</text>
<text x="184.3" y="103.7">17.00</text>
<text x="302.9" y="104.9" transform="rotate(-90 302.9 104.9)">2.09</text>
<text x="34.7" y="112.3">30.00</text>
<text x="80.4" y="109.5" transform="rotate(-90 80.4 109.5)">15.00</text>
<text x="65" y="115.3">26.00</text>
<text x="110.2" y="119.5">51.59</text>
<text x="209.9" y="114.1">70.00</text>
<text x="360.8" y="119.5">280.00</text>
<text x="67.1" y="123.2">2.00</text>
<text x="85" y="122.6">9.30</text>
<text x="29.2" y="128" transform="rotate(-90 29.2 128)">220.00</text>
<text x="264.7" y="129.1">300.00</text>
<text x="399.6" y="128.6" transform="rotate(61 399.6 128.6)">50°</text>
<text x="360.9" y="132.9">4.00</text>
<text x="380.3" y="134.8" transform="rotate(-61 380.3 134.8)">50°</text>
<text x="43.3" y="146.1" transform="rotate(-90 43.3 146.1)">2.00</text>
<text x="77.7" y="144.1" transform="rotate(-90 77.7 144.1)">2.00</text>
<text x="91.2" y="147.2" transform="rotate(-90 91.2 147.2)">51.59</text>
<text x="318.5" y="146.1">16.00</text>
<text x="360.7" y="144.4">32.00</text>
<text x="401.8" y="149.4">15.75</text>
<text x="315.3" y="153.7" transform="rotate(-90 315.3 153.7)">10.00</text>
<text x="352.8" y="152.2">280.00</text>
<text x="128.1" y="158.2" transform="rotate(-45 128.1 158.2)">72.95</text>
<text x="186" y="169.8" transform="rotate(-90 186 169.8)">55.00</text>
<text x="401.7" y="184.9" transform="rotate(-90 401.7 184.9)">300.00</text>
<text x="95.3" y="193.8" transform="rotate(-90 95.3 193.8)">165.00</text>
<text x="195.3" y="197.3" transform="rotate(-90 195.3 197.3)">220.00</text>
<text x="75.3" y="205.4">20.00</text>
<text x="145.4" y="207" transform="rotate(-90 145.4 207)">230.00</text>
<text x="26.1" y="220.5" transform="rotate(-90 26.1 220.5)">18.00</text>
<text x="64.3" y="229.5">32.00</text>
<text x="85.7" y="233.6" transform="rotate(-90 85.7 233.6)">10.00</text>
<text x="111.5" y="230">4.00</text>
<text x="40.9" y="235.3">18.00</text>
<text x="70.2" y="239.6">70.00</text>
<text x="110.2" y="237">15.00</text>
<text x="80.8" y="267.7" transform="rotate(-90 80.8 267.7)">70.00</text>
<text x="27.4" y="275.1">11.22</text>
</g>
<g font-size="4.7">
<text x="41.7" y="59.1">SECTION A-A</text>
<text x="41.9" y="63.6">SCALE 1 : 2.5</text>
<text x="35.7" y="183.2">A</text>
<text x="72.2" y="183.2">A</text>
</g>
<text font-size="3.9" x="400.9" y="275.5">A3</text>
<g font-size="2">
<text x="230.6" y="234.6">UNLESS OTHERWISE SPECIFIED:</text>
<text x="230.6" y="237.1">DIMENSIONS ARE IN MILLIMETERS</text>
<text x="230.6" y="239.6">SURFACE FINISH:</text>
<text x="264.4" y="234.6">FINISH:</text>
<text x="311.3" y="234.5">DEBURR AND</text>
<text x="311.3" y="237">BREAK SHARP</text>
<text x="311.3" y="239.5">EDGES</text>
<text x="342.6" y="236">DO NOT SCALE DRAWING</text>
<text x="383.3" y="236.2">REVISION</text>
<text x="230.6" y="242.1">TOLERANCES:</text>
<text x="232.2" y="244.6">LINEAR:</text>
<text x="232.2" y="247.1">ANGULAR:</text>
<text x="244.3" y="252">NAME</text>
<text x="260" y="251.9">SIGNATURE</text>
<text x="277.2" y="251.9">DATE</text>
<text x="330.1" y="251.9">TITLE:</text>
<text x="230.6" y="256.1">DRAWN</text>
<text x="230.9" y="260.3">CHK'D</text>
<text x="230.4" y="264.4">APPV'D</text>
<text x="231.1" y="268.8">MFG</text>
<text x="231.5" y="273">Q.A</text>
<text x="285.6" y="272.5">MATERIAL:</text>
<text x="330" y="272.5">DWG NO.</text>
<text x="285.6" y="285.5">WEIGHT:</text>
<text x="330.1" y="285.6">SCALE:1:2</text>
<text x="374.5" y="285.6">SHEET 1 OF 1</text>
</g>
</svg>
